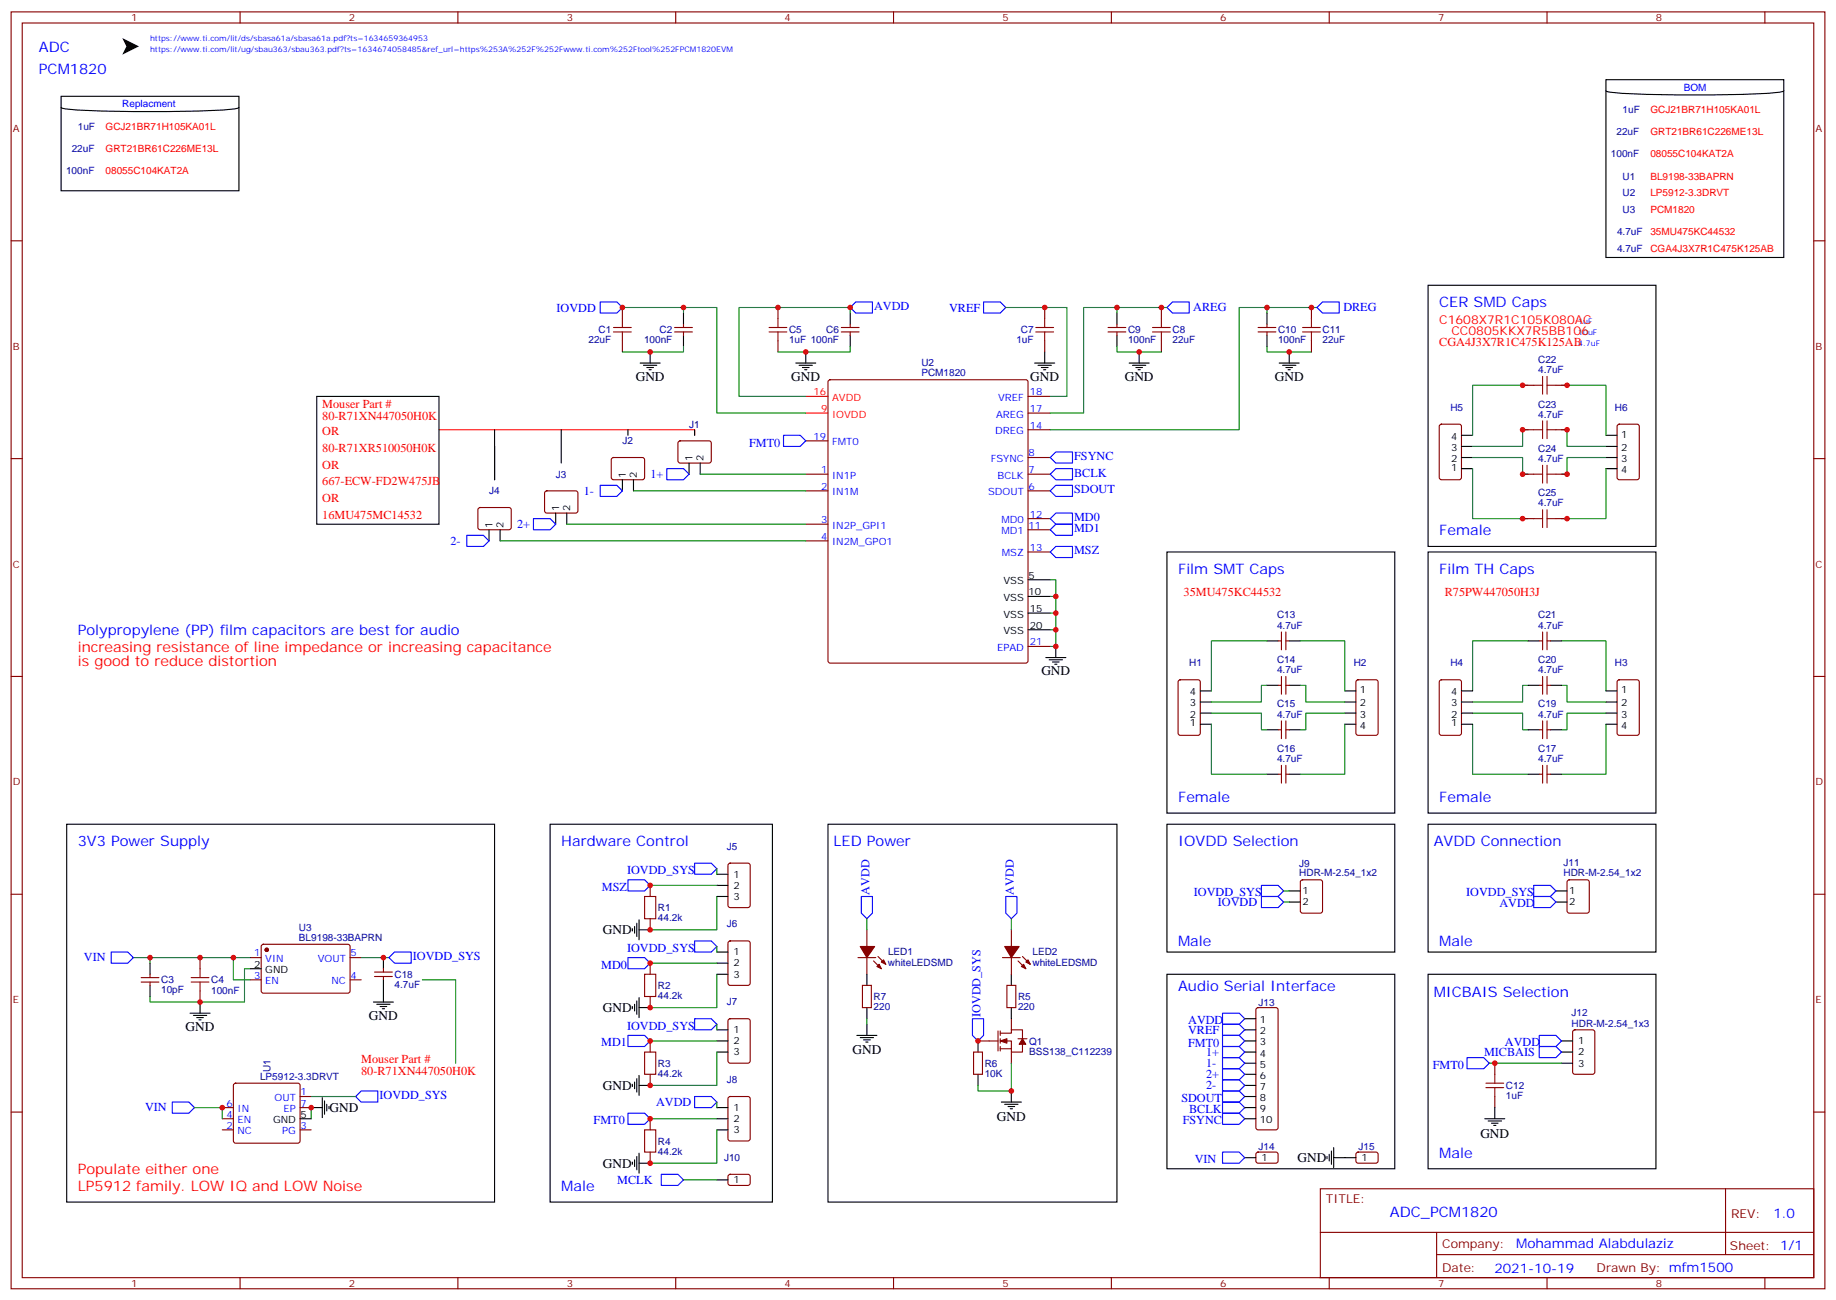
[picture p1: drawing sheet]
<svg xmlns="http://www.w3.org/2000/svg" width="583mm" height="413mm" viewBox="0 0 583 413" stroke-linecap="round" stroke-linejoin="round" font-family="sans-serif">
<g fill="none" stroke="#870000" stroke-width=".35">
<path d="M3.5 3.8h575.8v405.3h-575.8zM7.1 7.3h568.6v398.3h-568.6zM76.2 3.8v3.5M145.3 3.8v3.5M214.5 3.8v3.5M283.6 3.8v3.5M352.8 3.8v3.5M421.9 3.8v3.5M491.1 3.8v3.5M560.2 3.8v3.5M3.5 76.4h3.6M575.7 76.4h3.6"/>
<path d="M197.6 97.6v3.5M246.9 97.6v3.5M331.6 97.6v3.5M368.7 97.6v3.5M416.3 97.6v3.5M197.6 108.2v3.5M214.1 105.4h5.7M214.1 104h5.7M217 102.9v1.1M217 105.4v1M246.9 108.2v3.5M267.1 105.4h5.6"/>
<path d="M267.1 104h5.6M269.9 102.9v1.1M269.9 105.4v1M331.6 108.2v3.5M351.7 105.4h5.7M351.7 104h5.7M354.5 102.9v1.1M354.5 105.4v1M368.7 108.2v3.5M399.3 105.4h5.7M399.3 104h5.7M402.2 102.9v1.1"/>
<path d="M402.2 105.4v1M416.3 108.2v3.5M255.8 139.9h7M263.1 120.8l.4-.3h62.1l.5 .3 .2 .4v88.6l-.2 .5-.5 .2h-62.1l-.5-.2-.2-.5v-88.6zM326.3 136.4h7.1M326.3 131.1h7.1M326.3 125.8h7.1M457.1 134.9l.5-.2h5.6l.6 .4 .1 16.5-.5 .6-5.8 .1-.7-.5-.1-16.4zM483.3 136.4h3.5M483.3 122.3h3.5M493.9 136.4h3.5M493.9 122.3h3.5"/>
<path d="M513.5 134.9l.5-.2h5.6l.7 .4v16.5l-.4 .6-5.9 .1-.7-.5v-16.4zM3.5 145.6h3.6M173.1 156l.5-.2 9.4 .1 .4 .6v5.9l-.7 .5-9.4-.1-.4-.6v-5.7zM194.3 145.4l.4-.2 9.5 .1 .4 .6-.1 6-.6 .4-9.4-.1-.5-.6v-5.7zM215.4 140.2l.5-.3 9.4 .1 .5 .7-.1 5.9-.6 .4-9.5-.1-.4-.6v-5.6zM255.8 150.5h7M255.8 155.8h7M326.3 150.5h7.1M326.3 155.8h7.1M326.3 145.2h7.1M483.3 150.5h3.5M493.9 150.5h3.5"/>
<path d="M575.7 145.6h3.6M151.9 161.3l.5-.2 9.4 .1 .5 .6-.1 5.9-.6 .5-9.5-.1-.4-.6v-5.7zM255.8 166.4h7M255.8 171.7h7M326.3 168.2h7.1M326.3 164.6h7.1M326.3 175.2h7.1M483.3 164.6h3.5M493.9 164.6h3.5M3.5 214.7h3.6M326.3 205.2h7.1M374.2 216l.4-.2h5.7l.6 .4 .1 16.5-.5 .7h-5.9l-.6-.4-.1-16.5z"/>
<path d="M405.7 203.4h1.1M405.7 217.6h1.1M406.8 200.6v5.7M406.8 214.7v5.7M408.2 200.6v5.7M408.2 214.7v5.7M408.2 203.4h1M408.2 217.6h1M430.6 216l.5-.2h5.6l.7 .4v16.5l-.4 .7h-5.9l-.7-.4v-16.5zM457.1 216l.5-.2h5.6l.6 .4 .1 16.5-.5 .7h-5.8l-.7-.4-.1-16.5zM488.6 203.4h1.1M488.6 217.6h1.1"/>
<path d="M489.7 200.6v5.7M489.7 214.7v5.7M491.1 200.6v5.7M491.1 214.7v5.7M491.1 203.4h1M491.1 217.6h1M513.5 216l.5-.2h5.6l.7 .4v16.5l-.4 .7h-5.9l-.7-.4v-16.5zM575.7 214.7h3.6M405.7 231.7h1.1M406.8 228.8v5.7M408.2 228.8v5.7M408.2 231.7h1"/>
<path d="M488.6 231.7h1.1M489.7 228.8v5.7M491.1 228.8v5.7M491.1 231.7h1M405.7 245.8h1.1M406.8 243v5.6M408.2 243v5.6M408.2 245.8h1M488.6 245.8h1.1M489.7 243v5.6M491.1 243v5.6M491.1 245.8h1"/>
<path d="M231.3 274.2l.5-.2h5.6l.7 .4v13l-.4 .7h-5.9l-.7-.4v-13zM413 279.5l.5-.2h5.6l.7 .4v9.5l-.5 .6-5.8 .1-.7-.5-.1-9.4zM497.7 279.5l.4-.2h5.7l.6 .4 .1 9.5-.5 .6-5.9 .1-.6-.5-.1-9.4zM3.5 283.9h3.6M83.1 300l.5-.2h27.1l.4 .7v14.3l-.7 .5-27.1-.1-.4-.6v-14.1zM206.4 281.1v3.5M206.4 291.6v3.6M231.3 298.9l.5-.2h5.6l.7 .4v13l-.4 .7h-5.9l-.7-.5v-12.9zM275.2 295.2v5.3M321 295.2v5.3M575.7 283.9h3.6M44.8 311.7h5.6"/>
<path d="M44.8 310.3h5.6M47.6 309.3v1M47.6 311.7v1.1M63.5 304v3.5M63.5 314.6v3.5M79.4 304h3.5M79.4 311h3.5M111.1 304h3.6M111.1 311h3.6M118.9 310h5.6M118.9 308.6h5.6M121.7 307.5v1.1"/>
<path d="M121.7 310v1M206.4 305.8v3.5M206.4 316.3v3.6M272.3 304h5.7M273.8 312.8h2.8v7.1h-2.8zM275.2 304v5.3M277.3 305l2.5 2.5M278.7 303.6l2.5 2.5M318.2 304h5.6M319.6 312.8h2.8v7.1h-2.8zM321 304v5.3M323.1 305l2.5 2.5"/>
<path d="M324.6 303.6l2.4 2.5M206.4 330.4v3.6M231.3 323.6l.5-.2h5.6l.7 .4v13l-.4 .6-5.9 .1-.7-.5v-12.9zM309 334h2.9v7h-2.9zM310.4 330.4h6.4M316.8 327.3v6.3M317.5 328h3.5v-1.1h3.6v2.8M317.5 330.4h3.5v3.6h3.6v-2.5M317.5 332.9h3.5M317.5 327.3v1.4M317.5 329.7v1.5M317.5 332.2v1.4"/>
<path d="M321 323.4v3.5M321 334v3.5M323.1 329.7h2.9M398.9 320.1l.4-.2h5.7l.5 .2 .2 .5v37.4l-.2 .5-.5 .2h-5.7l-.5-.3-.2-.4v-37.4zM474.5 337.5v3.5M499.4 327.1l.5-.2h5.6l.7 .5v12.9l-.4 .7h-5.9l-.7-.4v-13zM3.5 353h3.6M70.6 358.7h3.5M70.6 355.1h3.5M70.6 351.6h3.5M74.3 344.1l.5-.2h19.7l.5 .2 .2 .5v17.6l-.2 .5-.5 .2h-19.7l-.5-.2-.2-.5v-17.6zM95.2 348.1h3.6"/>
<path d="M95.2 358.7h3.6M95.2 351.6h3.6M206.4 341v3.6M206.4 355.1v3.6M231.3 348.3l.5-.2h5.6l.7 .4v13l-.4 .6-5.9 .1-.7-.5v-12.9zM474.5 348.1v3.5M575.7 353h3.6M206.4 365.7v3.6M231.3 373l.5-.2h5.9l.4 .7v2.4l-.7 .4-5.9-.1-.4-.6v-2.1zM398.9 365.9l.4-.2 6 .1 .4 .6-.1 2.4-.6 .5-5.9-.1-.5-.7v-2.1zM419.1 377.4h156.6v28.2h-156.6zM430.6 365.9l.5-.2 5.9 .1 .4 .6v2.4l-.7 .5-5.9-.1-.4-.7v-2.1z"/>
<path d="M547.7 377.4v20.9M419.1 391.2h156.5M456 398.3h119.6M456 391.2v14.1M76.2 405.6v3.5M145.3 405.6v3.5M214.5 405.6v3.5M283.6 405.6v3.5M352.8 405.6v3.5M421.9 405.6v3.5M491.1 405.6v3.5M560.2 405.6v3.5"/>
</g>
<path d="M38.8 12.1l5.3 2.6-5.3 2.7 1.3-2.7z" fill="#000"/>
<g fill="none" stroke="#000" stroke-width=".35">
<path d="M19.4 30.6h56.4v30h-56.4zM19.4 34.1a26.3 26.3 0 0 0 8.8 1 423.6 423.6 0 0 0 46.5-.6l1.1-.4M509.8 25.3h56.4v56.4h-56.4zM509.8 28.8a26.3 26.3 0 0 0 8.8 1 423.6 423.6 0 0 0 46.5-.6l1.1-.4M217 99.4v3.5M269.9 99.4v3.5M354.5 99.4v3.5M402.2 99.4v3.5M453.3 90.6h72.3v82.9h-72.3zM203.2 115.3h6.3M204.3 116h4.2M205.3 116.7h2.1"/>
<path d="M206 117.4h.7M206.4 111.7v3.6M217 106.4v3.6M252.6 115.3h6.3M253.6 116h4.3M254.7 116.7h2.1M255.4 117.4h.7M255.8 111.7v3.6M269.9 106.4v3.6M328.4 115.3h6.4M329.5 116h4.2M330.6 116.7h2.1"/>
<path d="M331.3 117.4h.7M331.6 111.7v3.6M354.5 106.4v3.6M358.4 115.3h6.4M359.5 116h4.2M360.5 116.7h2.2M361.2 117.4h.7M361.6 111.7v3.6M402.2 106.4v3.6M406 115.3h6.4M407.1 116h4.2M408.2 116.7h2.1"/>
<path d="M408.9 117.4h.7M409.2 111.7v3.6M100.5 125.8h38.8v40.6h-38.8zM157 136.4v15.9v-10.6M178.2 136.4v10.6M199.3 136.4v1.8M220.5 136.4v1.8M463.9 138.2h3.5M509.8 138.2h3.5M197.6 152.3v3.5M201.1 152.3v3.5M218.7 147v3.5"/>
<path d="M222.2 147v3.5M463.9 148.8h3.5M463.9 145.2h3.5M463.9 141.7h3.5M509.8 148.8h3.5M509.8 145.2h3.5M509.8 141.7h3.5M155.2 168.2v3.5M158.7 168.2v3.5M176.4 162.9v3.5M179.9 162.9v3.5M370.4 175.2h72.3v82.9h-72.3z"/>
<path d="M453.3 175.2h72.3v82.9h-72.3zM326.3 184h7.1M326.3 189.3h7.1M326.3 194.6h7.1M326.3 199.9h7.1M332 208.7h6.3M333 209.4h4.3M334.1 210.1h2.1M334.8 210.9h.7M335.1 205.2v3.5M381 219.3h3.5M402.2 203.4h3.5"/>
<path d="M402.2 217.6h3.5M409.2 203.4h3.5M409.2 217.6h3.5M426.9 219.3h3.5M463.9 219.3h3.5M485.1 203.4h3.5M485.1 217.6h3.5M492.1 203.4h3.6M492.1 217.6h3.6M509.8 219.3h3.5M381 229.9h3.5M381 226.4h3.5"/>
<path d="M381 222.8h3.5M402.2 231.7h3.5M409.2 231.7h3.5M426.9 229.9h3.5M426.9 226.4h3.5M426.9 222.8h3.5M463.9 229.9h3.5M463.9 226.4h3.5M463.9 222.8h3.5M485.1 231.7h3.5M492.1 231.7h3.6M509.8 229.9h3.5"/>
<path d="M509.8 226.4h3.5M509.8 222.8h3.5M402.2 245.8h3.5M409.2 245.8h3.5M485.1 245.8h3.5M492.1 245.8h3.6M21.2 261.7h135.8v119.9h-135.8zM174.6 261.7h70.6v119.9h-70.6zM227.5 277.5h3.6M262.8 261.7h91.7v119.9h-91.7zM370.4 261.7h72.3v40.5h-72.3zM453.3 261.7h72.3v40.5h-72.3z"/>
<path d="M200.7 294.8v.7M201.4 294.1v2.1M202.1 293.1v4.2M202.8 295.2h3.6M202.8 292v6.3M227.5 284.6h3.6M227.5 281.1h3.6M409.2 282.8h3.5M409.2 286.3h3.5M493.9 282.8h3.5M493.9 286.3h3.5M47.6 305.8v3.5"/>
<path d="M47.6 312.8v3.5M63.5 318.1v3.5M79.4 307.5h3.5M118.5 318.1h6.4M119.6 318.8h4.2M120.6 319.5h2.2M121.7 304v3.5M121.7 311v7.1M200.7 319.5v.7M201.4 318.8v2.1M202.1 317.7v4.3M202.8 316.7v6.3"/>
<path d="M202.8 319.9h3.6M227.5 309.3h3.6M227.5 302.2h3.6M227.5 305.8h3.6M275.2 309.3v3.5M275.2 319.9v3.5M321 309.3v3.5M321 319.9v3.5M370.4 309.3h72.3v61.7h-72.3zM453.3 309.3h72.3v61.7h-72.3zM60.3 321.6h6.4M61.4 322.3h4.2"/>
<path d="M62.4 323h2.2M63.1 323.7h.8M121.4 320.2h.7M227.5 334h3.6M227.5 326.9h3.6M227.5 330.4h3.6M272 328.7h6.3M273 329.4h4.3M274.1 330.1h2.1M274.8 330.8h.7M275.2 325.2v3.5M310.4 330.4v3.6"/>
<path d="M395.1 334h3.5M395.1 326.9h3.5M395.1 330.4h3.5M395.1 337.5h3.5M395.1 323.4h3.5M495.7 334h3.5M495.7 330.4h3.5M495.7 337.5h3.5M95.2 355.1h3.6M98.8 351.6h3.5M102.3 348.4v6.4M103 349.5v4.2"/>
<path d="M103.7 350.6v2.1M104.4 351.3v.7M200.7 344.2v.7M201.4 343.5v2.1M202.1 342.4v4.3M202.8 341.4v6.3M202.8 344.6h3.6M227.5 358.7h3.6M227.5 351.6h3.6M227.5 355.1h3.6M310.4 341v3.6M317.9 349.8h6.3"/>
<path d="M318.9 350.6h4.2M320 351.3h2.1M320.7 352h.7M321 346.3v3.5M395.1 351.6h3.5M395.1 355.1h3.5M395.1 344.6h3.5M395.1 341h3.5M395.1 348.1h3.5M471.3 355.1h6.4M472.4 355.8h4.2M473.4 356.6h2.1"/>
<path d="M474.1 357.3h.7M474.5 351.6v3.5M200.7 368.9v.7M201.4 368.2v2.1M202.1 367.1v4.3M202.8 366.1v6.3M202.8 369.3h3.6M227.5 374.5h3.6M395.1 367.5h3.5M421.2 367.1v.7M421.9 366.4v2.1M422.6 365.4v4.2"/>
<path d="M423.3 367.5h7.1M423.3 364.3v6.4"/>
</g>
<path d="M139.3 136.4h81.2v1.8M255.8 131.1h7M255.8 125.8h7" fill="none" stroke="#f00" stroke-width=".35"/>
<g fill="none" stroke="#a10000" stroke-width=".35">
<path d="M194.7 104h5.7M194.7 105.4h5.7M197.6 101.1v2.9M197.6 105.4v2.8M244.1 104h5.7M244.1 105.4h5.7M246.9 101.1v2.9M246.9 105.4v2.8M328.8 104h5.6M328.8 105.4h5.6M331.6 101.1v2.9M331.6 105.4v2.8"/>
<path d="M365.8 104h5.7M365.8 105.4h5.7M368.7 101.1v2.9M368.7 105.4v2.8M413.5 104h5.6M413.5 105.4h5.6M416.3 101.1v2.9M416.3 105.4v2.8M489.7 119.5v5.6M491.1 119.5v5.6M486.8 122.3h2.9M486.8 136.4h2.9"/>
<path d="M489.7 133.6v5.6M491.1 122.3h2.8M491.1 133.6v5.6M491.1 136.4h2.8M486.8 150.5h2.9M489.7 147.7v5.7M491.1 147.7v5.7M491.1 150.5h2.8M486.8 164.6h2.9M489.7 161.8v5.7M491.1 161.8v5.7M491.1 164.6h2.8"/>
<path d="M204.6 284.6h3.5v7h-3.5zM60.7 310.3h5.6M60.7 311.7h5.6M63.5 307.5v2.8M63.5 311.7v2.9M204.6 309.3h3.5v7h-3.5zM204.6 334h3.5v7h-3.5zM204.6 358.7h3.5v7h-3.5zM471.7 343.9h5.6M471.7 345.3h5.6M474.5 341v2.9M474.5 345.3v2.8"/>
</g>
<g fill="#870000" stroke="#870000" stroke-width=".35">
<path d="M278.3 306.8l.7-.7 .8 1.4z"/>
<path d="M279.8 305.4l.7-.7 .7 1.4z"/>
<path d="M273 300.5h4.6l-2.4 3.5z"/>
<path d="M317.5 330.4l2.1-.7v1.5z"/>
<path d="M324.6 329.7l1 1.8h-2.1z"/>
<path d="M324.2 306.8l.7-.7 .7 1.4z"/>
<path d="M325.6 305.4l.7-.7 .7 1.4z"/>
<path d="M318.9 300.5h4.6l-2.5 3.5z"/>
<circle cx="84.7" cy="301.5" r=".53"/>
</g>
<g fill="none" stroke="#008700" stroke-width=".35">
<path d="M197.6 97.6h19.4v1.8M217 97.6h10.5v33.5h28.3M269.9 99.4v-1.8h-35.3v28.2h21.2M319.3 97.6h19.4v28.2h-5.3M354.5 97.6h-10.5v33.5h-10.6M370.4 97.6h-15.9v1.8M402.2 97.6h-8.9v38.8h-59.9M418 97.6h-15.8v1.8M217 110v1.7h-19.4M269.9 110v1.7h-23M354.5 110v1.7h14.2M402.2 110v1.7h14.1"/>
<path d="M485.1 122.3h-17.7v15.9M485.1 136.4h-1.8v5.3h-15.9M495.7 136.4h1.7v5.3h12.4M495.7 122.3h14.1v15.9M201.1 155.8h54.7M222.2 150.5h33.6M467.4 145.2h15.9v5.3h1.8M467.4 148.8v15.8h17.7M509.8 145.2h-12.4v5.3h-1.7M509.8 148.8v15.8h-14.1M158.7 171.7h97.1M179.9 166.4h75.9"/>
<path d="M333.4 184h1.7v21.2h-1.7M333.4 199.9h1.7M333.4 194.6h1.7M333.4 189.3h1.7M402.2 203.4h-17.7v15.9M402.2 217.6h-1.8v5.2h-15.9M412.7 217.6h1.8v5.2h12.4M412.7 203.4h14.2v15.9M485.1 217.6h-1.8v5.2h-15.9M485.1 203.4h-17.7v15.9M495.7 203.4h14.1v15.9M495.7 217.6h1.7v5.2h12.4"/>
<path d="M384.5 226.4h15.9v5.3h1.8M384.5 229.9v15.9h17.7M426.9 226.4h-12.4v5.3h-1.8M426.9 229.9v15.9h-14.2M467.4 229.9v15.9h17.7M467.4 226.4h15.9v5.3h1.8M509.8 229.9v15.9h-14.1M509.8 226.4h-12.4v5.3h-1.7M227.5 275.8v1.7M206.4 281.1h21.1M227.5 284.6v10.6h-21.1M275.2 291.6v3.6"/>
<path d="M321 291.6v3.6M407.5 282.8h1.7M407.5 286.3h1.7M42.3 304h5.3M74.1 304v7h5.3M79.4 307.5h-1.8v10.6h-30v-1.8M79.4 304h-31.8v1.8M114.7 304h8.8M134.1 311h10.5v26.5M206.4 305.8h21.1M227.5 309.3v10.6h-21.1M227.5 300.5v1.7"/>
<path d="M206.4 330.4h21.1M227.5 334v10.6h-21.1M227.5 325.2v1.7M275.2 323.4v1.8M321 337.5v8.8h-10.6v-1.7M472.7 337.5h23M61.7 351.6h8.9v3.5M98.8 348.1h14.1M98.8 351.6v3.5M206.4 355.1h21.1M227.5 358.7v10.6h-21.1M227.5 349.8v1.8"/>
<path d="M217 374.5h10.5"/>
</g>
<g fill="none" stroke="#00f" stroke-width=".35">
<path d="M190.5 95.8h5.3l1.8 1.8-1.8 1.8h-5.3zM269.9 97.6l1.7-1.8h5.3v3.6h-5.3zM312.2 95.8h5.3l1.8 1.8-1.8 1.8h-5.3zM370.4 97.6l1.8-1.8h5.3v3.6h-5.3zM418 97.6l1.8-1.8h5.3v3.6h-5.3zM248.7 138.2h5.3l1.8 1.7-1.8 1.8h-5.3zM190.5 154.1h5.3l1.8 1.7-1.8 1.8h-5.3zM211.7 148.8h5.3l1.7 1.7-1.7 1.8h-5.3zM333.4 155.8l1.7-1.7h5.3v3.5h-5.3zM333.4 150.5l1.7-1.7h5.3v3.5h-5.3zM333.4 145.2l1.7-1.7h5.3v3.5h-5.3zM148.2 169.9h5.3l1.7 1.8-1.7 1.8h-5.3z"/>
<path d="M169.3 164.6h5.3l1.8 1.8-1.8 1.8h-5.3zM333.4 175.2l1.7-1.7h5.3v3.5h-5.3zM333.4 168.2l1.7-1.8h5.3v3.5h-5.3zM333.4 164.6l1.7-1.7h5.3v3.5h-5.3zM199.3 279.3h5.3l1.8 1.8-1.8 1.7h-5.3zM220.5 274h5.3l1.7 1.8-1.7 1.7h-5.3zM220.5 298.7h5.3l1.7 1.8-1.7 1.7h-5.3zM273.4 284.6h3.5v5.3l-1.7 1.7-1.8-1.7zM319.3 284.6h3.5v5.3l-1.8 1.7-1.7-1.7zM400.4 281.1h5.3l1.8 1.7-1.8 1.8h-5.3zM400.4 284.6h5.3l1.8 1.7-1.8 1.8h-5.3zM486.8 281.1h5.3l1.8 1.7-1.8 1.8h-5.3z"/>
<path d="M486.8 284.6h5.3l1.8 1.7-1.8 1.8h-5.3zM35.3 302.2h5.3l1.7 1.8-1.7 1.8h-5.3zM125.2 302.2h5.3v3.6h-5.3l-1.7-1.8zM199.3 304h5.3l1.8 1.8-1.8 1.7h-5.3zM199.3 328.7h5.3l1.8 1.7-1.8 1.8h-5.3zM220.5 323.4h5.3l1.7 1.8-1.7 1.7h-5.3zM308.7 323.4h3.5v5.3l-1.8 1.7-1.7-1.7zM388.1 328.7h5.2l1.8 1.7-1.8 1.8h-5.2zM388.1 321.6h5.2l1.8 1.8-1.8 1.8h-5.2zM388.1 325.2h5.2l1.8 1.7-1.8 1.8h-5.2zM388.1 339.3h5.2l1.8 1.7-1.8 1.8h-5.2zM388.1 335.7h5.2l1.8 1.8-1.8 1.8h-5.2z"/>
<path d="M388.1 332.2h5.2l1.8 1.8-1.8 1.7h-5.2zM465.7 335.7h5.3l1.7 1.8-1.7 1.8h-5.3zM488.6 332.2h5.3l1.8 1.8-1.8 1.7h-5.3zM488.6 328.7h5.3l1.8 1.7-1.8 1.8h-5.3zM54.7 349.8h5.3l1.7 1.8-1.7 1.8h-5.3zM112.9 348.1l1.8-1.8h5.2v3.5h-5.2zM199.3 353.4h5.3l1.8 1.7-1.8 1.8h-5.3zM220.5 348.1h5.3l1.7 1.7-1.7 1.8h-5.3zM388.1 353.4h5.2l1.8 1.7-1.8 1.8h-5.2zM388.1 349.8h5.2l1.8 1.8-1.8 1.8h-5.2zM388.1 346.3h5.2l1.8 1.8-1.8 1.7h-5.2zM388.1 342.8h5.2l1.8 1.8-1.8 1.7h-5.2z"/>
<path d="M209.9 372.8h5.3l1.8 1.7-1.8 1.8h-5.3zM388.1 365.7h5.2l1.8 1.8-1.8 1.8h-5.2z"/>
</g>
<g fill="#c00">
<circle cx="47.6" cy="304" r=".88"/>
<circle cx="63.5" cy="318.1" r=".88"/>
<circle cx="63.5" cy="304" r=".88"/>
<circle cx="74.1" cy="304" r=".88"/>
<circle cx="121.7" cy="304" r=".88"/>
<circle cx="197.6" cy="97.6" r=".88"/>
<circle cx="217" cy="97.6" r=".88"/>
<circle cx="206.4" cy="111.7" r=".88"/>
<circle cx="246.9" cy="97.6" r=".88"/>
<circle cx="255.8" cy="111.7" r=".88"/>
<circle cx="269.9" cy="97.6" r=".88"/>
<circle cx="335.1" cy="199.9" r=".88"/>
<circle cx="335.1" cy="194.6" r=".88"/>
<circle cx="335.1" cy="189.3" r=".88"/>
<circle cx="335.1" cy="205.2" r=".88"/>
<circle cx="331.6" cy="97.6" r=".88"/>
<circle cx="368.7" cy="97.6" r=".88"/>
<circle cx="354.5" cy="97.6" r=".88"/>
<circle cx="361.6" cy="111.7" r=".88"/>
<circle cx="409.2" cy="111.7" r=".88"/>
<circle cx="416.3" cy="97.6" r=".88"/>
<circle cx="402.2" cy="97.6" r=".88"/>
<circle cx="206.4" cy="319.9" r=".88"/>
<circle cx="206.4" cy="281.1" r=".88"/>
<circle cx="206.4" cy="305.8" r=".88"/>
<circle cx="206.4" cy="295.2" r=".88"/>
<circle cx="206.4" cy="330.4" r=".88"/>
<circle cx="206.4" cy="344.6" r=".88"/>
<circle cx="206.4" cy="355.1" r=".88"/>
<circle cx="206.4" cy="369.3" r=".88"/>
<circle cx="321" cy="346.3" r=".88"/>
<circle cx="310.4" cy="330.4" r=".88"/>
<circle cx="474.5" cy="337.5" r=".88"/>
<circle cx="70.6" cy="351.6" r=".88"/>
<circle cx="98.8" cy="351.6" r=".88"/>
<circle cx="483.3" cy="122.3" r=".88"/>
<circle cx="497.4" cy="122.3" r=".88"/>
<circle cx="483.3" cy="136.4" r=".88"/>
<circle cx="497.4" cy="136.4" r=".88"/>
<circle cx="483.3" cy="150.5" r=".88"/>
<circle cx="497.4" cy="150.5" r=".88"/>
<circle cx="483.3" cy="164.6" r=".88"/>
<circle cx="497.4" cy="164.6" r=".88"/>
</g>
<g font-size="4.6" fill="#00f">
<text x="12.3" y="16.5">ADC</text>
<text x="12.3" y="23.5">PCM1820</text>
<text x="456.8" y="97.6">CER SMD Caps</text>
<text x="456.8" y="169.9">Female</text>
<text x="373.9" y="182.3">Film SMT Caps</text>
<text x="456.8" y="182.3">Film TH Caps</text>
<text x="24.7" y="201.7">Polypropylene (PP) film capacitors are best for audio</text>
<text x="373.9" y="254.6">Female</text>
<text x="456.8" y="254.6">Female</text>
<text x="24.7" y="268.7">3V3 Power Supply</text>
<text x="178.2" y="268.7">Hardware Control</text>
<text x="264.6" y="268.7">LED Power</text>
<text x="373.9" y="268.7">IOVDD Selection</text>
<text x="455.1" y="268.7">AVDD Connection</text>
<text x="373.9" y="300.5">Male</text>
<text x="456.8" y="300.5">Male</text>
<text x="373.9" y="314.6">Audio Serial Interface</text>
<text x="455.1" y="316.3">MICBAIS Selection</text>
<text x="456.8" y="367.5">Male</text>
<text x="178.2" y="378.1">Male</text>
<text x="441.2" y="386.4">ADC_PCM1820</text>
</g>
<g font-size="4.6" fill="#f00">
<text x="24.7" y="207">increasing resistance of line impedance or increasing capacitance</text>
<text x="24.7" y="211.6">is good to reduce distortion</text>
<text x="24.7" y="372.8">Populate either one</text>
<text x="24.7" y="378.1">LP5912 family. LOW IQ and LOW Noise</text>
</g>
<g font-size="4.2">
<text x="201.8" y="120.9">GND</text>
<text x="251.2" y="120.9">GND</text>
<text x="327" y="120.9">GND</text>
<text x="357" y="120.9">GND</text>
<text x="404.6" y="120.9">GND</text>
<text x="330.6" y="214.4">GND</text>
<text x="191.4" y="296.6">GND</text>
<text x="117.1" y="323.7">GND</text>
<text x="191.4" y="321.3">GND</text>
<text x="58.9" y="327.3">GND</text>
<text x="270.6" y="334.7">GND</text>
<text x="191.4" y="346">GND</text>
<text x="104.6" y="353">GND</text>
<text x="316.4" y="355.9">GND</text>
<text x="469.9" y="361.2">GND</text>
<text x="191.4" y="370.7">GND</text>
<text x="411.9" y="368.9">GND</text>
</g>
<g font-size="4.2" fill="#00f">
<text x="562.9" y="386.6">1.0</text>
<text x="481.3" y="396.2">Mohammad Alabdulaziz</text>
<text x="474.4" y="404">2021-10-19</text>
</g>
<g font-size="3.9" fill="#00f">
<text x="176.7" y="98.9">IOVDD</text>
<text x="277.5" y="98.4">AVDD</text>
<text x="301.3" y="98.9">VREF</text>
<text x="378.8" y="98.8">AREG</text>
<text x="426.4" y="98.8">DREG</text>
<text x="237.8" y="141.7">FMT0</text>
<text x="341" y="146">FSYNC</text>
<text x="206.5" y="151.8">1+</text>
<text x="341" y="151.3">BCLK</text>
<text x="185.3" y="157.1">1-</text>
<text x="341" y="156.6">SDOUT</text>
<text x="164.1" y="167.7">2+</text>
<text x="341" y="165.4">MD0</text>
<text x="143" y="173">2-</text>
<text x="341" y="168.9">MD1</text>
<text x="341" y="176">MSZ</text>
<text x="199" y="277.6">IOVDD_SYS</text>
<text x="191.1" y="282.8">MSZ</text>
<text x="276" y="284.1" transform="rotate(-90 276 284.1)">AVDD</text>
<text x="321.8" y="284.1" transform="rotate(-90 321.8 284.1)">AVDD</text>
<text x="379" y="284.4">IOVDD_SYS</text>
<text x="386.6" y="287.6">IOVDD</text>
<text x="465.4" y="284.4">IOVDD_SYS</text>
<text x="475.9" y="288.1">AVDD</text>
<text x="26.6" y="305.2">VIN</text>
<text x="131.1" y="304.8">IOVDD_SYS</text>
<text x="199" y="302.2">IOVDD_SYS</text>
<text x="190.9" y="307.5">MD0</text>
<text x="311.2" y="322.9" transform="rotate(-90 311.2 322.9)">IOVDD_SYS</text>
<text x="199" y="326.9">IOVDD_SYS</text>
<text x="377.1" y="328.2">VREF</text>
<text x="377.2" y="325.1">AVDD</text>
<text x="190.9" y="332.2">MD1</text>
<text x="377.2" y="332.2">FMT0</text>
<text x="382.9" y="335.3">1+</text>
<text x="471.1" y="335.2">MICBAIS</text>
<text x="477.7" y="332.2">AVDD</text>
<text x="382.9" y="338.8">1-</text>
<text x="454.8" y="339.3">FMT0</text>
<text x="382.9" y="342.3">2+</text>
<text x="382.9" y="345.9">2-</text>
<text x="46" y="352.8">VIN</text>
<text x="120.5" y="348.9">IOVDD_SYS</text>
<text x="208.3" y="351.1">AVDD</text>
<text x="375" y="349.8">SDOUT</text>
<text x="377.5" y="353.3">BCLK</text>
<text x="188.4" y="356.9">FMT0</text>
<text x="375.4" y="356.8">FSYNC</text>
<text x="379.2" y="369.3">VIN</text>
<text x="195.9" y="375.8">MCLK</text>
</g>
<g font-size="3.9" fill="#f00">
<text x="456.8" y="102.9">C1608X7R1C105K080AC</text>
<text x="460.7" y="106.4">CC0805KKX7R5BB106</text>
<text x="456.8" y="110">CGA4J3X7R1C475K125AB</text>
<text x="102.3" y="129.4">Mouser Part #</text>
<text x="102.3" y="133.2">80-R71XN447050H0K</text>
<text x="102.3" y="143.5">80-R71XR510050H0K</text>
<text x="102.3" y="138.2">OR</text>
<text x="102.3" y="148.8">OR</text>
<text x="102.3" y="154.1">667-ECW-FD2W475JB</text>
<text x="102.3" y="159.3">OR</text>
<text x="102.3" y="164.6">16MU475MC14532</text>
<text x="375.7" y="189.3">35MU475KC44532</text>
<text x="458.6" y="189.3">R75PW447050H3J</text>
<text x="114.7" y="337.5">Mouser Part #</text>
<text x="114.7" y="341.4">80-R71XN447050H0K</text>
</g>
<g font-size="3.9" fill="#800">
<text x="420.9" y="382">TITLE:</text>
<text x="549.5" y="386.6">REV:</text>
<text x="457.8" y="396.2">Company:</text>
<text x="549.1" y="396.8">Sheet: 1/1</text>
<text x="457.8" y="403.8">Date:</text>
<text x="506.8" y="403.9">Drawn By: mfm1500</text>
</g>
<g font-size="3.2" fill="#800">
<text x="41.6" y="6.8">1</text>
<text x="110.8" y="6.8">2</text>
<text x="179.9" y="6.8">3</text>
<text x="249.1" y="6.8">4</text>
<text x="318.2" y="6.8">5</text>
<text x="387.3" y="6.8">6</text>
<text x="456.5" y="6.8">7</text>
<text x="525.6" y="6.8">8</text>
<text x="4.1" y="41.9">A</text>
<text x="576.3" y="41.9">A</text>
<text x="4.1" y="111">B</text>
<text x="576.3" y="111">B</text>
<text x="4.1" y="180.2">C</text>
<text x="576.3" y="180.2">C</text>
<text x="4.1" y="249.3">D</text>
<text x="576.3" y="249.3">D</text>
<text x="4.1" y="318.5">E</text>
<text x="576.3" y="318.5">E</text>
<text x="41.6" y="408.6">1</text>
<text x="110.8" y="408.6">2</text>
<text x="179.9" y="408.6">3</text>
<text x="249.1" y="408.6">4</text>
<text x="318.2" y="408.6">5</text>
<text x="387.3" y="408.6">6</text>
<text x="456.5" y="408.6">7</text>
<text x="525.6" y="408.6">8</text>
</g>
<g font-size="3.2" fill="#00f">
<text x="534.5" y="28.8">BOM</text>
<text x="38.8" y="34.1">Replacment</text>
<text x="326.8" y="125.5">18</text>
<text x="316.8" y="127.2">VREF</text>
<text x="326.8" y="130.8">17</text>
<text x="315.9" y="137.8">DREG</text>
<text x="316.2" y="132.5">AREG</text>
<text x="326.8" y="136.1">14</text>
<text x="258.3" y="139.6">19</text>
<text x="264.1" y="141.4">FMT0</text>
<text x="314.5" y="146.6">FSYNC</text>
<text x="326.5" y="144.9">8</text>
<text x="260.6" y="150.2">1</text>
<text x="260.6" y="155.5">2</text>
<text x="264.1" y="151.9">IN1P</text>
<text x="316.7" y="151.9">BCLK</text>
<text x="326.5" y="155.5">6</text>
<text x="326.5" y="150.2">7</text>
<text x="264.1" y="157.2">IN1M</text>
<text x="313.6" y="157.2">SDOUT</text>
<text x="260.6" y="166.1">3</text>
<text x="264.1" y="167.8">IN2P_GPI1</text>
<text x="317.9" y="166.1">MD0</text>
<text x="326.5" y="167.8">11</text>
<text x="326.8" y="164.3">12</text>
<text x="260.6" y="171.3">4</text>
<text x="264.1" y="173.1">IN2M_GPO1</text>
<text x="317.9" y="169.6">MD1</text>
<text x="318" y="176.6">MSZ</text>
<text x="326.8" y="174.9">13</text>
<text x="316.5" y="206.6">EPAD</text>
<text x="326.8" y="204.9">21</text>
<text x="80.7" y="303.6">1</text>
<text x="84.2" y="305.4">VIN</text>
<text x="100.9" y="305.4">VOUT</text>
<text x="111.3" y="303.6">5</text>
<text x="80.7" y="310.7">3</text>
<text x="111.3" y="310.7">4</text>
<text x="84.2" y="312.5">EN</text>
<text x="105.2" y="312.5">NC</text>
<text x="95.4" y="347.7">1</text>
<text x="71.9" y="351.3">6</text>
<text x="75.4" y="353">IN</text>
<text x="87.2" y="349.5">OUT</text>
<text x="90" y="353">EP</text>
<text x="95.4" y="351.3">7</text>
<text x="71.9" y="358.3">2</text>
<text x="71.9" y="354.8">4</text>
<text x="75.4" y="356.6">EN</text>
<text x="95.4" y="358.3">3</text>
<text x="75.4" y="360.1">NC</text>
<text x="89.6" y="360.1">PG</text>
</g>
<g font-size="3.2" fill="#000080">
<text x="515.1" y="35.9">1uF</text>
<text x="24.7" y="41.2">1uF</text>
<text x="513.1" y="42.9">22uF</text>
<text x="22.8" y="48.2">22uF</text>
<text x="511.3" y="50">100nF</text>
<text x="21" y="55.3">100nF</text>
<text x="515.1" y="57">U1</text>
<text x="515.1" y="62.3">U2</text>
<text x="515.1" y="67.6">U3</text>
<text x="513.3" y="74.7">4.7uF</text>
<text x="513.3" y="80">4.7uF</text>
<text x="190" y="105.8">C1</text>
<text x="209.4" y="105.8">C2</text>
<text x="250.5" y="105.8">C5</text>
<text x="262.3" y="105.8">C6</text>
<text x="324" y="105.8">C7</text>
<text x="358.1" y="105.8">C9</text>
<text x="372.2" y="105.8">C8</text>
<text x="405.7" y="105.8">C10</text>
<text x="419.8" y="105.8">C11</text>
<text x="186.8" y="109">22uF</text>
<text x="204.4" y="109">100nF</text>
<text x="250.5" y="109">1uF 100nF</text>
<text x="322.6" y="109">1uF</text>
<text x="358.1" y="109">100nF</text>
<text x="372.2" y="109">22uF</text>
<text x="405.7" y="109">100nF</text>
<text x="419.8" y="109">22uF</text>
<text x="292.5" y="119.5">PCM1820</text>
<text x="292.5" y="116.2">U2</text>
<text x="488.3" y="118.4">4.7uF</text>
<text x="488.3" y="115.3">C22</text>
<text x="460.4" y="130.3">H5</text>
<text x="488.3" y="129.4">C23</text>
<text x="512.6" y="130.3">H6</text>
<text x="218.7" y="135.7">J1</text>
<text x="488.3" y="132.5">4.7uF</text>
<text x="197.6" y="141">J2</text>
<text x="488.3" y="143.5">C24</text>
<text x="488.3" y="146.6">4.7uF</text>
<text x="176.4" y="151.6">J3</text>
<text x="155.2" y="156.9">J4</text>
<text x="488.3" y="160.8">4.7uF</text>
<text x="488.3" y="157.6">C25</text>
<text x="405.4" y="196.3">C13</text>
<text x="488.3" y="196.3">C21</text>
<text x="405.4" y="199.6">4.7uF</text>
<text x="488.3" y="199.6">4.7uF</text>
<text x="377.5" y="211.5">H1</text>
<text x="405.4" y="213.7">4.7uF</text>
<text x="405.4" y="210.4">C14</text>
<text x="429.7" y="211.5">H2</text>
<text x="460.4" y="211.5">H4</text>
<text x="488.3" y="213.7">4.7uF</text>
<text x="488.3" y="210.4">C20</text>
<text x="512.6" y="211.5">H3</text>
<text x="405.4" y="227.8">4.7uF</text>
<text x="405.4" y="224.5">C15</text>
<text x="488.3" y="227.8">4.7uF</text>
<text x="488.3" y="224.5">C19</text>
<text x="405.4" y="238.6">C16</text>
<text x="488.3" y="238.6">C17</text>
<text x="405.4" y="241.9">4.7uF</text>
<text x="488.3" y="241.9">4.7uF</text>
<text x="230.7" y="269.7">J5</text>
<text x="412.4" y="275.1">J9</text>
<text x="496.3" y="275">J11</text>
<text x="412.4" y="278.2">HDR-M-2.54_1x2</text>
<text x="496.3" y="278.2">HDR-M-2.54_1x2</text>
<text x="208.8" y="292.5">44.2k</text>
<text x="208.8" y="289.3">R1</text>
<text x="94.9" y="298.7">BL9198-33BAPRN</text>
<text x="94.9" y="295.5">U3</text>
<text x="230.7" y="294.4">J6</text>
<text x="281.9" y="303.3">LED1</text>
<text x="327.7" y="303.3">LED2</text>
<text x="125.2" y="310.4">C18</text>
<text x="281.9" y="306.6">whiteLEDSMD</text>
<text x="327.7" y="306.6">whiteLEDSMD</text>
<text x="51.2" y="315.4">10pF</text>
<text x="51.2" y="312.2">C3</text>
<text x="67" y="315.4">100nF</text>
<text x="67" y="312.2">C4</text>
<text x="125.2" y="313.6">4.7uF</text>
<text x="208.8" y="317.1">44.2k</text>
<text x="208.8" y="313.9">R2</text>
<text x="277.3" y="317.4">R7</text>
<text x="323.1" y="317.4">R5</text>
<text x="230.7" y="319.1">J7</text>
<text x="277.3" y="320.7">220</text>
<text x="323.1" y="320.7">220</text>
<text x="399.5" y="319.2">J13</text>
<text x="498.9" y="322.7">J12</text>
<text x="498.8" y="325.9">HDR-M-2.54_1x3</text>
<text x="326.7" y="334.8">BSS138_C112239</text>
<text x="326.7" y="331.6">Q1</text>
<text x="85.9" y="340.4" transform="rotate(-90 85.9 340.4)">U1</text>
<text x="208.8" y="341.8">44.2k</text>
<text x="208.8" y="338.6">R3</text>
<text x="312.6" y="341.8">10K</text>
<text x="312.6" y="338.6">R6</text>
<text x="82.6" y="342.8">LP5912-3.3DRVT</text>
<text x="230.7" y="343.8">J8</text>
<text x="478" y="345.7">C12</text>
<text x="478" y="348.9">1uF</text>
<text x="208.8" y="363.3">R4</text>
<text x="399.5" y="365.1">J14</text>
<text x="431.3" y="365.1">J15</text>
<text x="208.8" y="366.5">44.2k</text>
<text x="229.8" y="368.5">J10</text>
</g>
<g font-size="3.2" fill="#f00">
<text x="523.9" y="35.9">GCJ21BR71H105KA01L</text>
<text x="33.5" y="41.2">GCJ21BR71H105KA01L</text>
<text x="523.9" y="42.9">GRT21BR61C226ME13L</text>
<text x="33.5" y="48.2">GRT21BR61C226ME13L</text>
<text x="523.9" y="50">08055C104KAT2A</text>
<text x="33.5" y="55.3">08055C104KAT2A</text>
<text x="523.9" y="57">BL9198-33BAPRN</text>
<text x="523.9" y="62.3">LP5912-3.3DRVT</text>
<text x="523.9" y="67.6">PCM1820</text>
<text x="523.9" y="74.7">35MU475KC44532</text>
<text x="523.9" y="80">CGA4J3X7R1C475K125AB</text>
<text x="258.3" y="125.5">16</text>
<text x="260.6" y="130.8">9</text>
<text x="264.1" y="127.2">AVDD</text>
<text x="264.1" y="132.5">IOVDD</text>
</g>
<g font-size="3.2">
<text x="460.6" y="143.1">3</text>
<text x="460.6" y="139.6">4</text>
<text x="514.6" y="138.9">1</text>
<text x="514.6" y="143.1">2</text>
<text x="219.8" y="146.3" transform="rotate(-90 219.8 146.3)">1</text>
<text x="223.3" y="146.3" transform="rotate(-90 223.3 146.3)">2</text>
<text x="460.6" y="149.5">1</text>
<text x="460.6" y="146.6">2</text>
<text x="514.6" y="146.6">3</text>
<text x="198.6" y="151.6" transform="rotate(-90 198.6 151.6)">1</text>
<text x="202.1" y="151.6" transform="rotate(-90 202.1 151.6)">2</text>
<text x="514.6" y="150.2">4</text>
<text x="156.3" y="167.5" transform="rotate(-90 156.3 167.5)">1</text>
<text x="159.8" y="167.5" transform="rotate(-90 159.8 167.5)">2</text>
<text x="177.4" y="162.2" transform="rotate(-90 177.4 162.2)">1</text>
<text x="181" y="162.2" transform="rotate(-90 181 162.2)">2</text>
<text x="318.5" y="185.5">VSS</text>
<text x="326.5" y="183.7">5</text>
<text x="318.5" y="190.7">VSS</text>
<text x="326.5" y="189">10</text>
<text x="318.5" y="196">VSS</text>
<text x="326.8" y="194.3">15</text>
<text x="318.5" y="201.3">VSS</text>
<text x="326.8" y="199.6">20</text>
<text x="377.7" y="220.7">4</text>
<text x="431.7" y="220">1</text>
<text x="460.6" y="220.7">4</text>
<text x="514.6" y="220">1</text>
<text x="377.7" y="227.8">2</text>
<text x="377.7" y="224.3">3</text>
<text x="431.7" y="224.3">2</text>
<text x="431.7" y="227.8">3</text>
<text x="460.6" y="227.8">2</text>
<text x="460.6" y="224.3">3</text>
<text x="514.6" y="224.3">2</text>
<text x="514.6" y="227.8">3</text>
<text x="377.7" y="230.6">1</text>
<text x="431.7" y="231.3">4</text>
<text x="460.6" y="230.6">1</text>
<text x="514.6" y="231.3">4</text>
<text x="232.8" y="278.6">1</text>
<text x="232.8" y="285.6">3</text>
<text x="232.8" y="282.1">2</text>
<text x="413.5" y="283.9">1</text>
<text x="413.5" y="287.4">2</text>
<text x="498.1" y="283.9">1</text>
<text x="498.1" y="287.4">2</text>
<text x="232.8" y="303.3">1</text>
<text x="80.7" y="307.2">2</text>
<text x="84.2" y="308.9">GND</text>
<text x="232.8" y="310.3">3</text>
<text x="232.8" y="306.8">2</text>
<text x="232.8" y="328">1</text>
<text x="399.9" y="324.8">1</text>
<text x="399.9" y="328.3">2</text>
<text x="232.8" y="335">3</text>
<text x="232.8" y="331.5">2</text>
<text x="399.9" y="331.9">3</text>
<text x="399.9" y="335.4">4</text>
<text x="500.9" y="331.5">1</text>
<text x="500.9" y="335">2</text>
<text x="399.9" y="338.9">5</text>
<text x="500.9" y="338.6">3</text>
<text x="399.9" y="342.4">6</text>
<text x="399.9" y="346">7</text>
<text x="232.8" y="352.7">1</text>
<text x="399.9" y="349.5">8</text>
<text x="399.9" y="353">9</text>
<text x="86.7" y="356.6">GND</text>
<text x="95.4" y="354.8">5</text>
<text x="232.8" y="359.7">3</text>
<text x="232.8" y="356.2">2</text>
<text x="399.9" y="356.6">10</text>
<text x="400.4" y="368.5">1</text>
<text x="432.2" y="368.5">1</text>
<text x="232.8" y="375.6">1</text>
</g>
<g font-size="2.5" fill="#00f">
<text x="47.6" y="12.9">https://www.ti.com/lit/ds/sbasa61a/sbasa61a.pdf?ts=1634659364953</text>
<text x="47.6" y="16.5">https://www.ti.com/lit/ug/sbau363/sbau363.pdf?ts=1634674058485&amp;ref_url=https%253A%252F%252Fwww.ti.com%252Ftool%252FPCM1820EVM</text>
<text x="500.9" y="106.4">10uF</text>
<text x="500.9" y="102.9">1uF</text>
<text x="500.9" y="110">4.7uF</text>
</g>
</svg>
